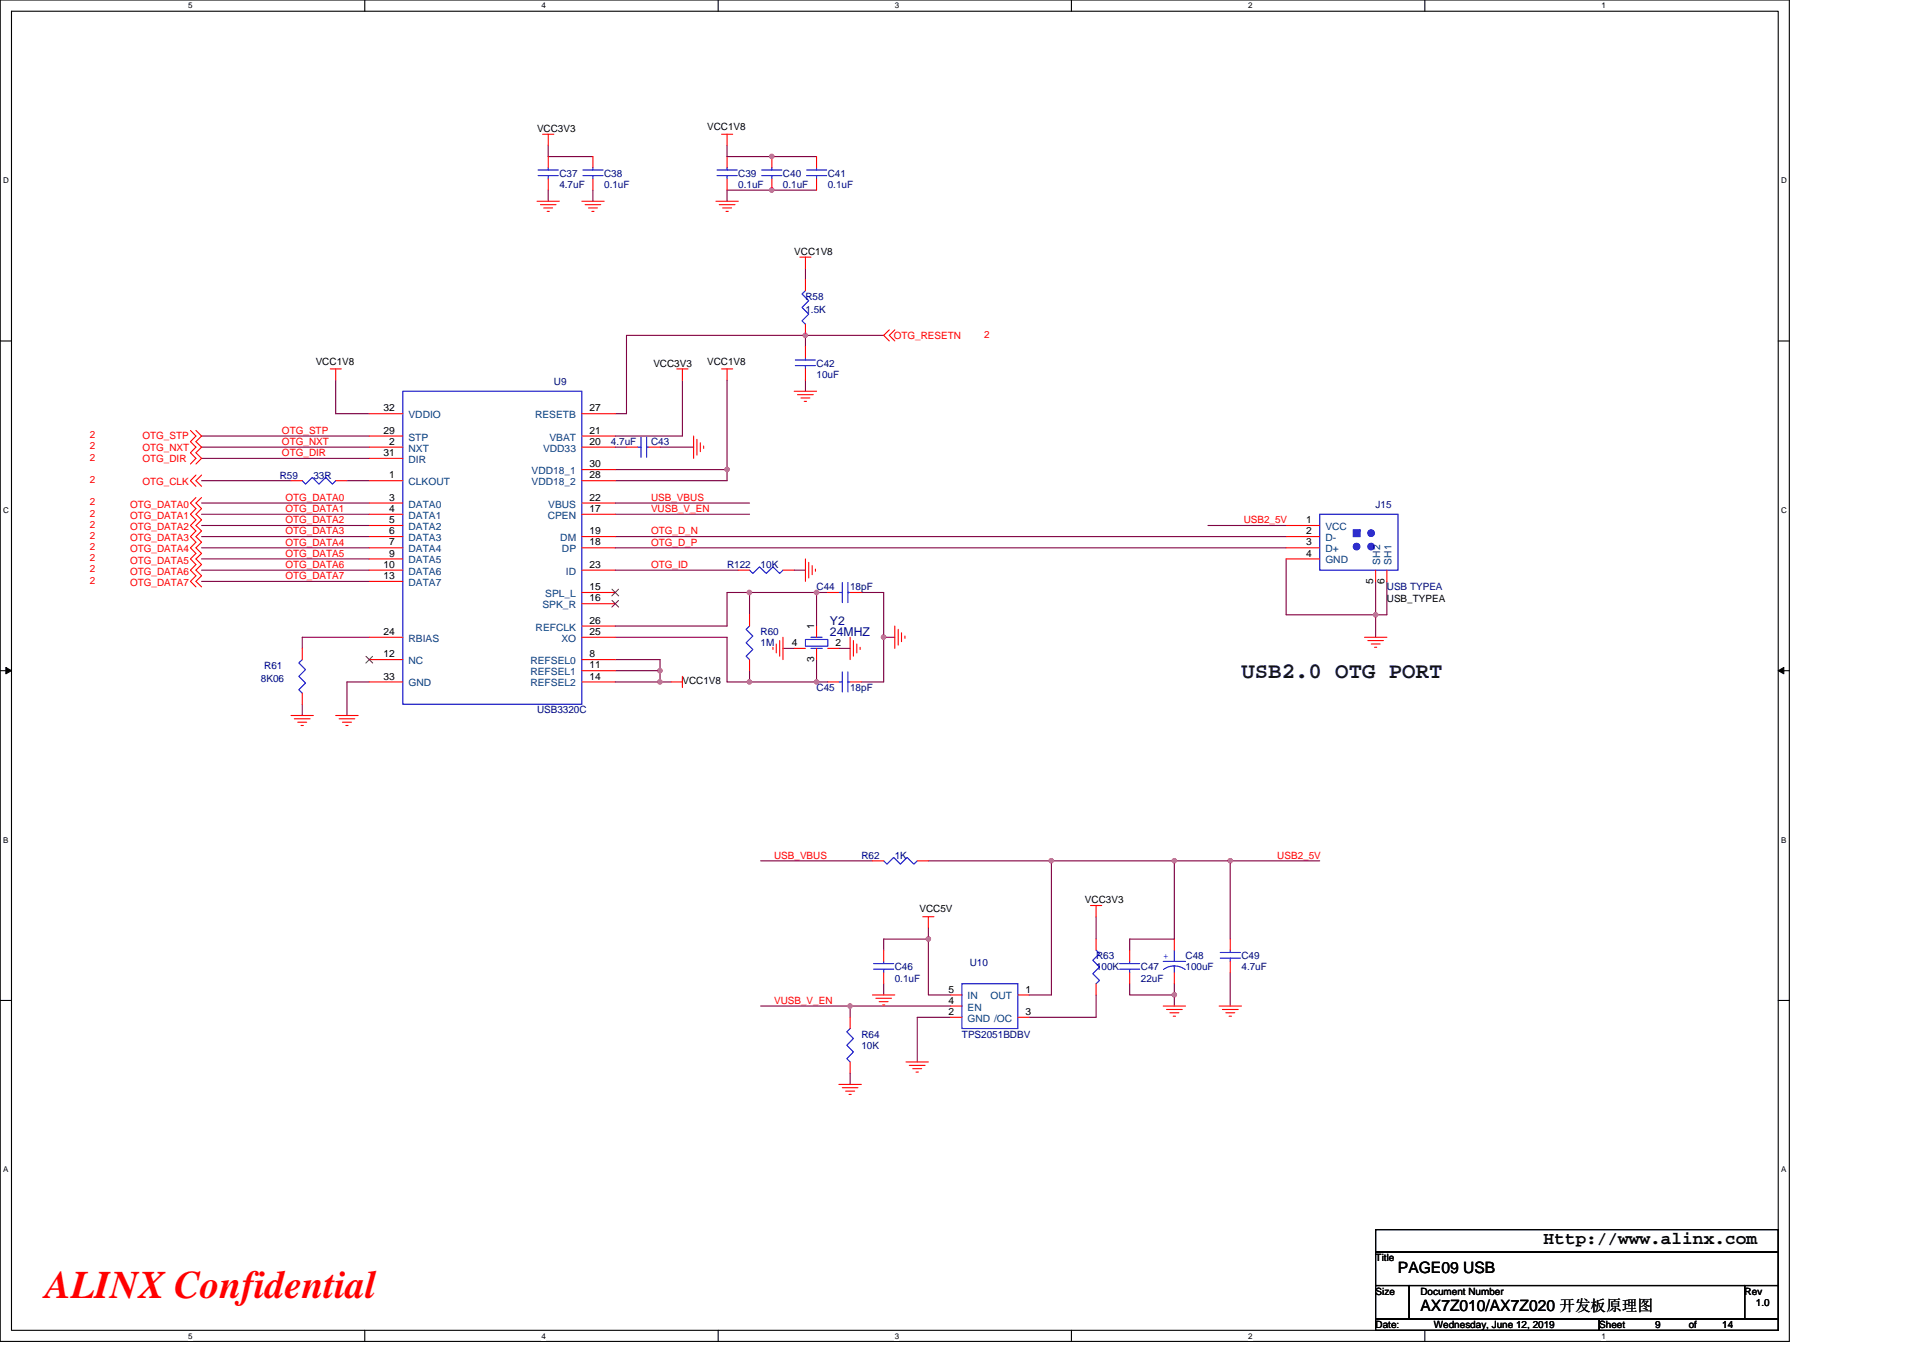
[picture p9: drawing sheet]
<svg xmlns="http://www.w3.org/2000/svg" width="297mm" height="210mm" viewBox="0 0 297 210" stroke-linecap="round" stroke-linejoin="round" font-family="sans-serif">
<path d="M0 0h276.4v207.3h-276.4zM1.8 1.7h272.9v203.8h-272.9z" fill="none" stroke="#000" stroke-width=".17"/>
<g fill="#fff">
<path d="M29.1 .2h.6v1.4h-.6z"/>
<path d="M29.1 205.7h.6v1.4h-.6z"/>
</g>
<path d="M56.3 0v1.7M56.3 205.5v1.8" fill="none" stroke="#000" stroke-width=".17"/>
<g fill="#fff">
<path d="M83.6 .2h.7v1.4h-.7z"/>
<path d="M83.6 205.7h.7v1.4h-.7z"/>
</g>
<path d="M110.9 0v1.7M110.9 205.5v1.8" fill="none" stroke="#000" stroke-width=".17"/>
<g fill="#fff">
<path d="M138.2 .2h.7v1.4h-.7z"/>
<path d="M138.2 205.7h.7v1.4h-.7z"/>
</g>
<path d="M165.5 0v1.7M165.5 205.5v1.8" fill="none" stroke="#000" stroke-width=".17"/>
<g fill="#fff">
<path d="M192.8 .2h.6v1.4h-.6z"/>
<path d="M192.8 205.7h.6v1.4h-.6z"/>
</g>
<path d="M220.1 0v1.7M220.1 205.5v1.8" fill="none" stroke="#000" stroke-width=".17"/>
<g fill="#fff">
<path d="M247.4 .2h.6v1.4h-.6z"/>
<path d="M247.4 205.7h.6v1.4h-.6z"/>
<path d="M.5 27.2h.8v1.4h-.8z"/>
<path d="M275.1 27.2h.9v1.4h-.9z"/>
<path d="M.5 78.1h.8v1.4h-.8z"/>
<path d="M275.1 78.1h.9v1.4h-.9z"/>
</g>
<path d="M0 52.7h1.8M274.7 52.7h1.7" fill="none" stroke="#000" stroke-width=".17"/>
<g fill="#fff">
<path d="M.5 129.1h.8v1.4h-.8z"/>
<path d="M275.1 129.1h.8v1.4h-.8z"/>
</g>
<path d="M0 103.6h1.8M274.7 103.6h1.7" fill="none" stroke="#000" stroke-width=".17"/>
<path d="M.9 103.1l.9 .5-.9 .5zM274.7 103.6l.8-.5v1z" fill="#000" stroke="#000" stroke-width=".15"/>
<g fill="#fff">
<path d="M.5 180h.8v1.4h-.8z"/>
<path d="M275.1 180h.8v1.4h-.8z"/>
</g>
<path d="M0 154.6h1.8M274.7 154.6h1.7M212.5 190h62.2v3.5h-62.2zM212.5 193.5h62.2v5.1h-62.2zM212.5 198.6h5.2v5.2h-5.2zM217.7 198.6h51.8v5.2h-51.8zM269.5 198.6h5.2v5.2h-5.2zM212.5 203.8h34.5v1.7h-34.5zM247 203.8h27.7v1.7h-27.7z" fill="none" stroke="#000" stroke-width=".17"/>
<g fill="none" stroke="#800040" stroke-width=".17">
<path d="M84.7 22.5v1.7h6.9M84.7 29.4v1.7M91.6 29.4v1.7M112.3 22.5v1.7h13.8M126.1 29.4h-13.8v1.7M51.9 58.7v5.2h5.1M105.4 58.7v8.7h-10.4M112.3 58.7v13.9M124.4 51.8h-27.6v12.1h-1.8M124.4 58.7v1.8M124.4 51.8v1.8M124.4 41.5v1.7"/>
<path d="M124.4 51.8h12.1M31.1 69.1h25.9M31.1 70.8h25.9M31.1 67.4h25.9M31.1 79.5h25.9M31.1 74.3h13.9M31.1 77.7h25.9M53.6 74.3h3.4M95 69.1h1.8M95 79.5h20.8M95 72.6h17.3M95 77.7h20.8"/>
<path d="M102 69.1h5.1M112.3 72.6v1.7h-17.3M31.1 81.2h25.9M31.1 82.9h25.9M31.1 84.6h25.9M31.1 86.4h25.9M31.1 88.1h25.9M31.1 89.8h25.9M57 98.5h-10.3v1.7M95 88.1h19M95 98.5h17.3v6.9h3.5M95 84.6h103.7"/>
<path d="M95 82.9h103.7M115.8 91.5v3.5M115.8 91.5h-3.5v5.2h-17.3M115.8 91.5h10.3M122.7 88.1h1.7M126.1 91.5h1.8M126.1 91.5v5.2M133.1 91.5h3.4v7M136.5 98.5h1.7M136.5 98.5v6.9h-3.4M186.6 81.2h12.1M198.7 86.4v8.6h15.5v-5.2"/>
<path d="M212.5 89.8v8.7M46.7 108.8v1.8M57 105.4h-3.4v5.2M95 103.6h7M95 105.4h7M95 101.9h7v1.7M102 105.4h1.7M102 103.6v1.8M115.8 105.4h10.3M115.8 103.6v1.8M120.9 100.2h1.8M126.1 101.9v3.5"/>
<path d="M126.1 105.4h1.8M129.6 100.2h1.7M117.5 133h17.3M143.4 133h19M162.4 133h19v12.1h-6.9v1.7M162.4 133v20.7h-3.4M181.4 133h8.6M190 133h13.9M190 133v12.1M117.5 155.4h13.8v1.8M131.3 155.4h15.6M136.5 152v1.7"/>
<path d="M136.5 146.8v-1.7h6.9v8.6h3.5M143.4 143.4v1.7M146.9 157.2h-5.2v6.9M169.3 153.7v3.5h-10.3M169.3 141.6v3.5M174.5 152v1.7h6.9M181.4 152v1.7M181.4 153.7v1.7M190 150.3v5.1M131.3 165.8v1.8"/>
</g>
<g fill="#f0f" stroke="#f0f" stroke-width=".17">
<circle cx="119.2" cy="29.4" r=".34"/>
<circle cx="119.2" cy="24.2" r=".34"/>
<circle cx="212.5" cy="95" r=".34"/>
<circle cx="112.3" cy="72.5" r=".34"/>
<circle cx="101.9" cy="105.4" r=".33"/>
<circle cx="101.9" cy="103.6" r=".34"/>
<circle cx="181.4" cy="153.7" r=".34"/>
<circle cx="143.4" cy="145.1" r=".34"/>
<circle cx="190" cy="133" r=".34"/>
<circle cx="131.3" cy="155.4" r=".34"/>
<circle cx="181.4" cy="133" r=".34"/>
<circle cx="162.4" cy="133" r=".34"/>
<circle cx="124.4" cy="51.8" r=".34"/>
<circle cx="126.1" cy="105.4" r=".33"/>
<circle cx="136.5" cy="98.4" r=".34"/>
<circle cx="115.8" cy="91.5" r=".34"/>
<circle cx="115.8" cy="105.4" r=".33"/>
<circle cx="126.1" cy="91.5" r=".34"/>
</g>
<g fill="none" stroke="#f00" stroke-width=".17">
<path d="M82.9 31.1h3.5M83.5 31.6h2.4M83.8 20.7h1.8M84 32.1h1.4M84.5 32.7h.4M84.7 20.7v1.8M84.7 24.2v1.7M84.7 27.6v1.8M89.9 31.1h3.4M90.4 31.6h2.4M90.9 32.1h1.4M91.4 32.7h.4"/>
<path d="M91.6 24.2v1.7M91.6 27.6v1.8M110.6 31.1h3.4M111.1 31.6h2.4M111.5 20.7h1.7M111.6 32.1h1.4M112.1 32.7h.4M112.3 20.7v1.8M112.3 24.2v1.7M112.3 27.6v1.8M119.2 24.2v1.7M119.2 27.6v1.8"/>
<path d="M123.5 39.7h1.8M124.4 39.7v1.8M126.1 24.2v1.7M126.1 27.6v1.8M51 57h1.7M51.9 57v1.7M104.5 57h1.8M105.4 57v1.7M111.5 57h1.7M112.3 57v1.7M124.4 50.1v1.7M124.4 43.2v1.7"/>
<path d="M124.4 53.6v1.7M124.4 57v1.7M137.4 51l-.9 .8 .9 .9M138.2 51l-.8 .8 .8 .9M29.4 66.5l.9 .9-.9 .8 .9 .9-.9 .9 .9 .8-.9 .9M30.3 76.9l-.9 .8 .9 .9-.9 .9 .9 .8-.9 .9 .9 .8-.9 .9 .9 .9-.9 .8 .9 .9-.9 .9 .9 .8-.9 .9 .9 .9-.9 .8 .9 .9M30.3 73.4l-.9 .9 .9 .8M30.3 66.5l.8 .9-.8 .8 .8 .9-.8 .9 .8 .8-.8 .9M31.1 76.9l-.8 .8 .8 .9-.8 .9 .8 .8-.8 .9 .8 .8-.8 .9 .8 .9-.8 .8 .8 .9-.8 .9 .8 .8-.8 .9 .8 .9-.8 .8 .8 .9M31.1 73.4l-.8 .9 .8 .8M45 74.3h1.7M51.9 74.3h1.7"/>
<path d="M57 74.3h5.2M57 77.7h5.2M57 79.5h5.2M57 70.8h5.2M57 69.1h5.2M57 67.4h5.2M57 63.9h5.2M89.9 63.9h5.1M89.9 67.4h5.1M89.9 69.1h5.1M89.9 74.3h5.1M89.9 72.6h5.1"/>
<path d="M89.9 79.5h5.1M89.9 77.7h5.1M96.8 69.1h1.7M100.2 69.1h1.8M107.1 67.4v3.4M107.7 67.9v2.4M108.2 68.4v1.4M108.7 68.9v.4M122.7 60.5h3.4M123.2 61h2.4M123.7 61.5h1.4M124.2 62h.4"/>
<path d="M57 81.2h5.2M57 82.9h5.2M57 84.6h5.2M57 86.4h5.2M57 88.1h5.2M57 89.8h5.2M57 98.5h5.2M89.9 88.1h5.1M89.9 84.6h5.1M89.9 82.9h5.1M89.9 96.7h5.1M89.9 91.5h5.1"/>
<path d="M89.9 93.3h5.1M89.9 98.5h5.1M114 88.1h1.8M115.8 95v1.7M119.9 99.5v1.4M120.4 99v2.4M120.9 98.5v3.4M120.9 88.1h1.8M124.4 86.4v3.4M124.9 86.9v2.4M125.5 87.4v1.4M126 87.9v.4"/>
<path d="M126.1 96.7v1.8M127.9 91.5h1.7M131.3 98.5v3.4M131.3 91.5h1.8M131.8 99v2.4M132.4 99.5v1.4M138.2 96.7v3.5M138.7 97.2v2.5M139.3 97.8v1.3M139.8 98.3v.3M198.7 81.2h5.2M198.7 82.9h5.2"/>
<path d="M198.7 84.6h5.2M198.7 86.4h5.2M210.8 98.5h3.4M211.3 99h2.4M211.8 99.5h1.4M212.5 88.1v1.7M214.2 88.1v1.7M45 110.6h3.4M45.5 111.1h2.4M46 111.6h1.4M46.5 112.1h.4M46.7 107.1v1.7"/>
<path d="M46.7 100.2v1.7M51.9 110.6h3.4M52.4 111.1h2.4M52.9 111.6h1.4M53.4 112.1h.4M57 105.4h5.2M57 101.9h5.2M89.9 103.6h5.1M89.9 105.4h5.1M89.9 101.9h5.1M103.7 105.4h1.7M105.4 104.5v1.7"/>
<path d="M115.8 101.9v1.7M119.4 100v.4M122.7 100.2h1.7M126.1 100.2v1.7M127.9 105.4h1.7M127.9 100.2h1.7M131.3 105.4h1.8M132.9 100v.4M212.3 100h.4M134.8 133h1.7M141.7 133h1.7M168.4 139.9h1.8"/>
<path d="M169.3 139.9v1.7M131.3 157.2v1.7M134.8 153.7h3.4M135.3 154.2h2.4M135.8 154.8h1.4M136.3 155.3h.4M136.5 146.8v1.7M136.5 150.3v1.7M142.5 141.6h1.8M143.4 141.6v1.8M146.9 153.7h1.7M146.9 155.4h1.7"/>
<path d="M146.9 157.2h1.7M157.2 157.2h1.8M157.2 153.7h1.8M169.3 145.1v1.7M169.3 152v1.7M174.5 146.8v1.7M174.5 150.3v1.7M179.7 155.4h3.4M180.2 156h2.4M180.7 156.5h1.4M181.2 157h.4M181.4 145.1v1.7"/>
<path d="M181.4 150.3v1.7M188.3 155.4h3.5M188.8 156h2.5M189.4 156.5h1.3M189.9 157h.3M190 145.1v1.7M190 148.5v1.8M129.6 167.6h3.5M130.1 168.1h2.4M130.6 168.6h1.4M131.1 169.1h.4M131.3 164.1v1.7"/>
<path d="M140 164.1h3.4M140.5 164.6h2.4M141 165.1h1.4M141.5 165.7h.4"/>
</g>
<g fill="none" stroke="#00f" stroke-width=".17">
<path d="M83.1 27.1h3.1M83.1 26.3h3.1M84.7 25.9v.4M84.7 27.1v.5M90 27.1h3.2M90 26.3h3.2M91.6 25.9v.4M91.6 27.1v.5M110.8 27.1h3.1M110.8 26.3h3.1M112.3 25.9v.4M112.3 27.1v.5"/>
<path d="M117.7 27.1h3.1M117.7 26.3h3.1M119.2 25.9v.4M119.2 27.1v.5M124.6 27.1h3.1M124.6 26.3h3.1M126.1 25.9v.4M126.1 27.1v.5M122.8 56.5h3.2M122.8 55.6h3.2M124.4 44.9l-.5 .5 1 1.1-1 1 1 1-1 1.1 .5 .5M124.4 55.3v.3"/>
<path d="M124.4 56.5v.5M46.7 74.3l.5 .5 1-1 1.1 1 1-1 1 1 .6-.5M62.2 60.5h27.7v48.3h-27.7zM98.5 69.1h.5M99 67.5v3.2M99.9 67.5v3.2M99.9 69.1h.3M203.9 79.5h12v8.6h-12zM115.8 88.1l.5 .5 1-1 1.1 1 1-1 1 1 .5-.5M115.8 96.7l-.6 .5 1.1 1.1-1.1 1 1.1 1.1-1.1 1 .6 .5M124.4 98.8h3.5v1h-3.5zM125.3 98.5h1.7"/>
<path d="M126.1 98.5h.1M129.6 91.5h.5M130.1 90v3.1M131 90v3.1M131 91.5h.3M46.7 101.9l-.5 .5 1 1.1-1 1 1 1-1 1.1 .5 .5M125.3 100.2h1.7M126.1 100.2h.1M129.6 105.4h.5M130.1 103.8v3.1M131 103.8v3.1M131 105.4h.3"/>
<path d="M136.5 133l.5 .5 1-1 1.1 1 1-1 1.1 1 .5-.5M131.3 158.9l-.5 .5 1 1.1-1 1 1 1-1 1.1 .5 .5M134.9 149.8h3.1M134.9 148.9h3.1M136.5 148.5v.4M136.5 149.8v.5M148.6 152h8.6v6.9h-8.6zM169.3 146.8l.5 .5-1 1.1 1 1-1 1.1 1 1-.5 .5M172.9 149.8h3.1M172.9 148.9h3.1M174.5 148.5v.4M174.5 149.8v.5"/>
<path d="M179.7 148.5h3.4M181.4 149.2l.7 .1 1 .5M181.4 149.2l-1.1 .2-.6 .4M181.4 149.2v1.1M181.4 146.8v1.7M188.5 148h3.1M188.5 147.2h3.1M190 146.8v.4M190 148v.5"/>
</g>
<path d="M94.5 91l1.1 1.1M94.5 92.8l1.1 1M95.5 91l-1 1.1M95.5 92.8l-1 1M56.5 101.4l1.1 1M57.5 101.4l-1 1" fill="none" stroke="#804000" stroke-width=".15"/>
<g fill="#00f" stroke="#00f" stroke-width=".17">
<path d="M209 81.9v1h1.1v-1z" fill-rule="evenodd"/>
<circle cx="211.8" cy="82.4" r=".51"/>
<circle cx="211.8" cy="84.5" r=".51"/>
<circle cx="209.5" cy="84.5" r=".51"/>
</g>
<text font-size="6" fill="#f00" x="7" y="200.6">ALINX Confidential</text>
<text font-size="3.5" fill="#000040" x="191.8" y="104.8">USB2.0 OTG PORT</text>
<text font-size="2.8" x="238.4" y="192.3">Http://www.alinx.com</text>
<g font-size="2.4">
<text x="215.9" y="196.7">PAGE09 USB</text>
<text x="219.4" y="202.5">AX7Z010/AX7Z020 开发板原理图</text>
</g>
<g font-size="1.9" fill="#000080">
<text x="128.2" y="96.5">Y2</text>
<text x="128.2" y="98.3">24MHZ</text>
</g>
<g font-size="1.5">
<text x="82.9" y="20.4">VCC3V3</text>
<text x="109.2" y="20.1">VCC1V8</text>
<text x="122.7" y="39.4">VCC1V8</text>
<text x="48.8" y="56.3">VCC1V8</text>
<text x="100.9" y="56.7">VCC3V3</text>
<text x="109.2" y="56.3">VCC1V8</text>
<text x="59.2" y="63.6">32</text>
<text x="91.1" y="63.6">27</text>
<text x="59.2" y="70.5">31</text>
<text x="59.2" y="67">29</text>
<text x="60.1" y="68.7">2</text>
<text x="91.1" y="68.7">20</text>
<text x="91.1" y="67">21</text>
<text x="60.1" y="73.9">1</text>
<text x="60.1" y="77.4">3</text>
<text x="91.1" y="73.9">28</text>
<text x="91.1" y="72.2">30</text>
<text x="91.1" y="77.4">22</text>
<text x="60.1" y="79.1">4</text>
<text x="60.1" y="80.8">5</text>
<text x="60.1" y="82.6">6</text>
<text x="91.1" y="79.1">17</text>
<text x="91.1" y="82.6">19</text>
<text x="201.8" y="80.8">1</text>
<text x="201.8" y="82.6">2</text>
<text x="59.2" y="87.7">10</text>
<text x="59.2" y="89.5">13</text>
<text x="60.1" y="84.3">7</text>
<text x="60.1" y="86">9</text>
<text x="91.1" y="87.7">23</text>
<text x="91.1" y="84.3">18</text>
<text x="201.8" y="84.3">3</text>
<text x="201.8" y="86">4</text>
<text x="91.1" y="92.9">16</text>
<text x="91.1" y="91.2">15</text>
<text x="212.1" y="90.2" transform="rotate(-90 212.1 90.2)">5</text>
<text x="213.9" y="90.2" transform="rotate(-90 213.9 90.2)">6</text>
<text x="214.2" y="92.9">USB_TYPEA</text>
<text x="59.2" y="101.6">12</text>
<text x="59.2" y="98.1">24</text>
<text x="91.1" y="101.6">8</text>
<text x="91.1" y="96.4">26</text>
<text x="91.1" y="98.1">25</text>
<text x="122.3" y="99.8">4</text>
<text x="125.8" y="97.3" transform="rotate(-90 125.8 97.3)">1</text>
<text x="129.1" y="99.8">2</text>
<text x="59.2" y="105">33</text>
<text x="91.1" y="103.3">11</text>
<text x="91.1" y="105">14</text>
<text x="105.4" y="105.7">VCC1V8</text>
<text x="125.8" y="102.3" transform="rotate(-90 125.8 102.3)">3</text>
<text x="142" y="141">VCC5V</text>
<text x="167.6" y="139.6">VCC3V3</text>
<text x="146.5" y="153.4">5</text>
<text x="146.5" y="155.1">4</text>
<text x="158.4" y="153.4">1</text>
<text x="146.5" y="156.8">2</text>
<text x="158.4" y="156.8">3</text>
<text x="212.5" y="194.9">Title</text>
<text x="212.5" y="200">Size</text>
<text x="219.4" y="200">Document Number</text>
<text x="269.5" y="200">Rev</text>
<text x="271.2" y="201.8">1.0</text>
<text x="212.5" y="205.2">Date:</text>
<text x="221.5" y="205.2">Wednesday, June 12, 2019</text>
<text x="247" y="205.2">Sheet</text>
<text x="255.7" y="205.2">9</text>
<text x="260.9" y="205.2">of</text>
<text x="266" y="205.2">14</text>
</g>
<g font-size="1.5" fill="#000080">
<text x="86.4" y="27.3">C37</text>
<text x="86.4" y="29">4.7uF</text>
<text x="93.3" y="27.3">C38</text>
<text x="93.3" y="29">0.1uF</text>
<text x="114" y="27.3">C39</text>
<text x="114" y="29">0.1uF</text>
<text x="120.9" y="27.3">C40</text>
<text x="120.9" y="29">0.1uF</text>
<text x="127.9" y="27.3">C41</text>
<text x="127.9" y="29">0.1uF</text>
<text x="124.4" y="46.3">R58</text>
<text x="124.4" y="48.4">1.5K</text>
<text x="85.6" y="59.4">U9</text>
<text x="126.1" y="56.7">C42</text>
<text x="126.1" y="58.4">10uF</text>
<text x="94.4" y="68.8">4.7uF</text>
<text x="100.6" y="68.8">C43</text>
<text x="43.2" y="74">R59</text>
<text x="48.4" y="74">33R</text>
<text x="212.5" y="78.4">J15</text>
<text x="112.3" y="87.8">R122</text>
<text x="117.5" y="87.8">10K</text>
<text x="126.1" y="91.2">C44</text>
<text x="131.3" y="91.2">18pF</text>
<text x="214.2" y="91.2">USB TYPEA</text>
<text x="117.5" y="98.1">R60</text>
<text x="117.5" y="99.9">1M</text>
<text x="40.3" y="105.4">8K06</text>
<text x="40.8" y="103.3">R61</text>
<text x="126.1" y="106.8">C45</text>
<text x="131.3" y="106.8">18pF</text>
<text x="82.9" y="110.2">USB3320C</text>
<text x="133.1" y="132.7">R62</text>
<text x="138.2" y="132.7">1K</text>
<text x="138.2" y="149.9">C46</text>
<text x="149.8" y="149.2">U10</text>
<text x="169.3" y="148.2">R63</text>
<text x="169.3" y="149.9">100K</text>
<text x="176.2" y="149.9">C47</text>
<text x="183.1" y="148.2">C48</text>
<text x="183.1" y="149.9">100uF</text>
<text x="191.8" y="148.2">C49</text>
<text x="191.8" y="149.9">4.7uF</text>
<text x="138.2" y="151.7">0.1uF</text>
<text x="176.2" y="151.7">22uF</text>
<text x="133.1" y="160.3">R64</text>
<text x="148.6" y="160.3">TPS2051BDBV</text>
<text x="133.1" y="162">10K</text>
</g>
<g font-size="1.5" fill="#f00">
<text x="138" y="52.4">OTG_RESETN</text>
<text x="152" y="52.2">2</text>
<text x="13.9" y="71.2">2</text>
<text x="13.9" y="67.7">2</text>
<text x="13.9" y="69.4">2</text>
<text x="22" y="71.4">OTG_DIR</text>
<text x="22" y="67.9">OTG_STP</text>
<text x="22" y="69.6">OTG_NXT</text>
<text x="43.6" y="68.7">OTG_NXT</text>
<text x="43.6" y="70.5">OTG_DIR</text>
<text x="43.6" y="67">OTG_STP</text>
<text x="13.9" y="74.6">2</text>
<text x="22" y="75">OTG_CLK</text>
<text x="44.1" y="77.4">OTG_DATA0</text>
<text x="100.6" y="77.4">USB_VBUS</text>
<text x="13.9" y="78.1">2</text>
<text x="13.9" y="79.8">2</text>
<text x="13.9" y="81.6">2</text>
<text x="13.9" y="83.3">2</text>
<text x="20.1" y="78.4">OTG_DATA0</text>
<text x="20.1" y="80.2">OTG_DATA1</text>
<text x="20.1" y="81.9">OTG_DATA2</text>
<text x="20.1" y="83.6">OTG_DATA3</text>
<text x="44.1" y="79.1">OTG_DATA1</text>
<text x="44.1" y="80.9">OTG_DATA2</text>
<text x="44.1" y="82.6">OTG_DATA3</text>
<text x="100.6" y="79.1">VUSB_V_EN</text>
<text x="100.6" y="82.6">OTG_D_N</text>
<text x="192.1" y="80.9">USB2_5V</text>
<text x="13.9" y="85">2</text>
<text x="13.9" y="86.7">2</text>
<text x="13.9" y="88.5">2</text>
<text x="20.1" y="85.3">OTG_DATA4</text>
<text x="20.1" y="87.1">OTG_DATA5</text>
<text x="20.1" y="88.8">OTG_DATA6</text>
<text x="44.1" y="84.3">OTG_DATA4</text>
<text x="44.1" y="86">OTG_DATA5</text>
<text x="44.1" y="87.8">OTG_DATA6</text>
<text x="44.1" y="89.5">OTG_DATA7</text>
<text x="100.6" y="87.8">OTG_ID</text>
<text x="100.6" y="84.3">OTG_D_P</text>
<text x="13.9" y="90.2">2</text>
<text x="20.1" y="90.5">OTG_DATA7</text>
<text x="119.6" y="132.7">USB_VBUS</text>
<text x="197.3" y="132.7">USB2_5V</text>
<text x="119.6" y="155.1">VUSB_V_EN</text>
</g>
<g font-size="1.5" fill="#004080">
<text x="63.1" y="64.6">VDDIO</text>
<text x="82.7" y="64.6">RESETB</text>
<text x="63.1" y="71.5">DIR</text>
<text x="63.1" y="69.8">NXT</text>
<text x="63.1" y="68.1">STP</text>
<text x="83.9" y="69.8">VDD33</text>
<text x="84.9" y="68.1">VBAT</text>
<text x="63.1" y="75">CLKOUT</text>
<text x="82.1" y="75">VDD18_2</text>
<text x="82.1" y="73.3">VDD18_1</text>
<text x="63.1" y="78.4">DATA0</text>
<text x="63.1" y="80.2">DATA1</text>
<text x="63.1" y="81.9">DATA2</text>
<text x="63.1" y="83.6">DATA3</text>
<text x="84.6" y="80.2">CPEN</text>
<text x="84.7" y="78.4">VBUS</text>
<text x="86.5" y="83.6">DM</text>
<text x="204.7" y="81.9">VCC</text>
<text x="204.7" y="83.6">D-</text>
<text x="63.1" y="85.3">DATA4</text>
<text x="63.1" y="87.1">DATA5</text>
<text x="63.1" y="88.8">DATA6</text>
<text x="86.8" y="85.3">DP</text>
<text x="87.4" y="88.8">ID</text>
<text x="204.7" y="85.3">D+</text>
<text x="204.7" y="87.1">GND</text>
<text x="213.2" y="87.2" transform="rotate(-90 213.2 87.2)">SH2</text>
<text x="214.9" y="87.2" transform="rotate(-90 214.9 87.2)">SH1</text>
<text x="63.1" y="90.5">DATA7</text>
<text x="83.8" y="94">SPK_R</text>
<text x="84.2" y="92.2">SPL_L</text>
<text x="63.1" y="99.2">RBIAS</text>
<text x="82.7" y="97.4">REFCLK</text>
<text x="86.7" y="99.2">XO</text>
<text x="63.1" y="106.1">GND</text>
<text x="63.1" y="102.6">NC</text>
<text x="81.9" y="104.3">REFSEL1</text>
<text x="81.9" y="106.1">REFSEL2</text>
<text x="81.9" y="102.6">REFSEL0</text>
<text x="149.5" y="154.4">IN</text>
<text x="153" y="154.4">OUT</text>
<text x="149.5" y="156.1">EN</text>
<text x="149.5" y="157.9">GND /OC</text>
</g>
<text font-size="1.5" fill="#00f" x="179.7" y="148.2">+</text>
<g font-size="1.2">
<text x="29.1" y="1.3">5</text>
<text x="83.6" y="1.3">4</text>
<text x="138.2" y="1.3">3</text>
<text x="192.8" y="1.3">2</text>
<text x="247.4" y="1.3">1</text>
<text x=".5" y="28.3">D</text>
<text x="275.1" y="28.3">D</text>
<text x=".5" y="79.2">C</text>
<text x="275.1" y="79.2">C</text>
<text x=".5" y="130.2">B</text>
<text x="275.1" y="130.2">B</text>
<text x=".5" y="181.1">A</text>
<text x="275.1" y="181.1">A</text>
<text x="29.1" y="206.8">5</text>
<text x="83.6" y="206.8">4</text>
<text x="138.2" y="206.8">3</text>
<text x="192.8" y="206.8">2</text>
<text x="247.4" y="206.8">1</text>
</g>
</svg>
